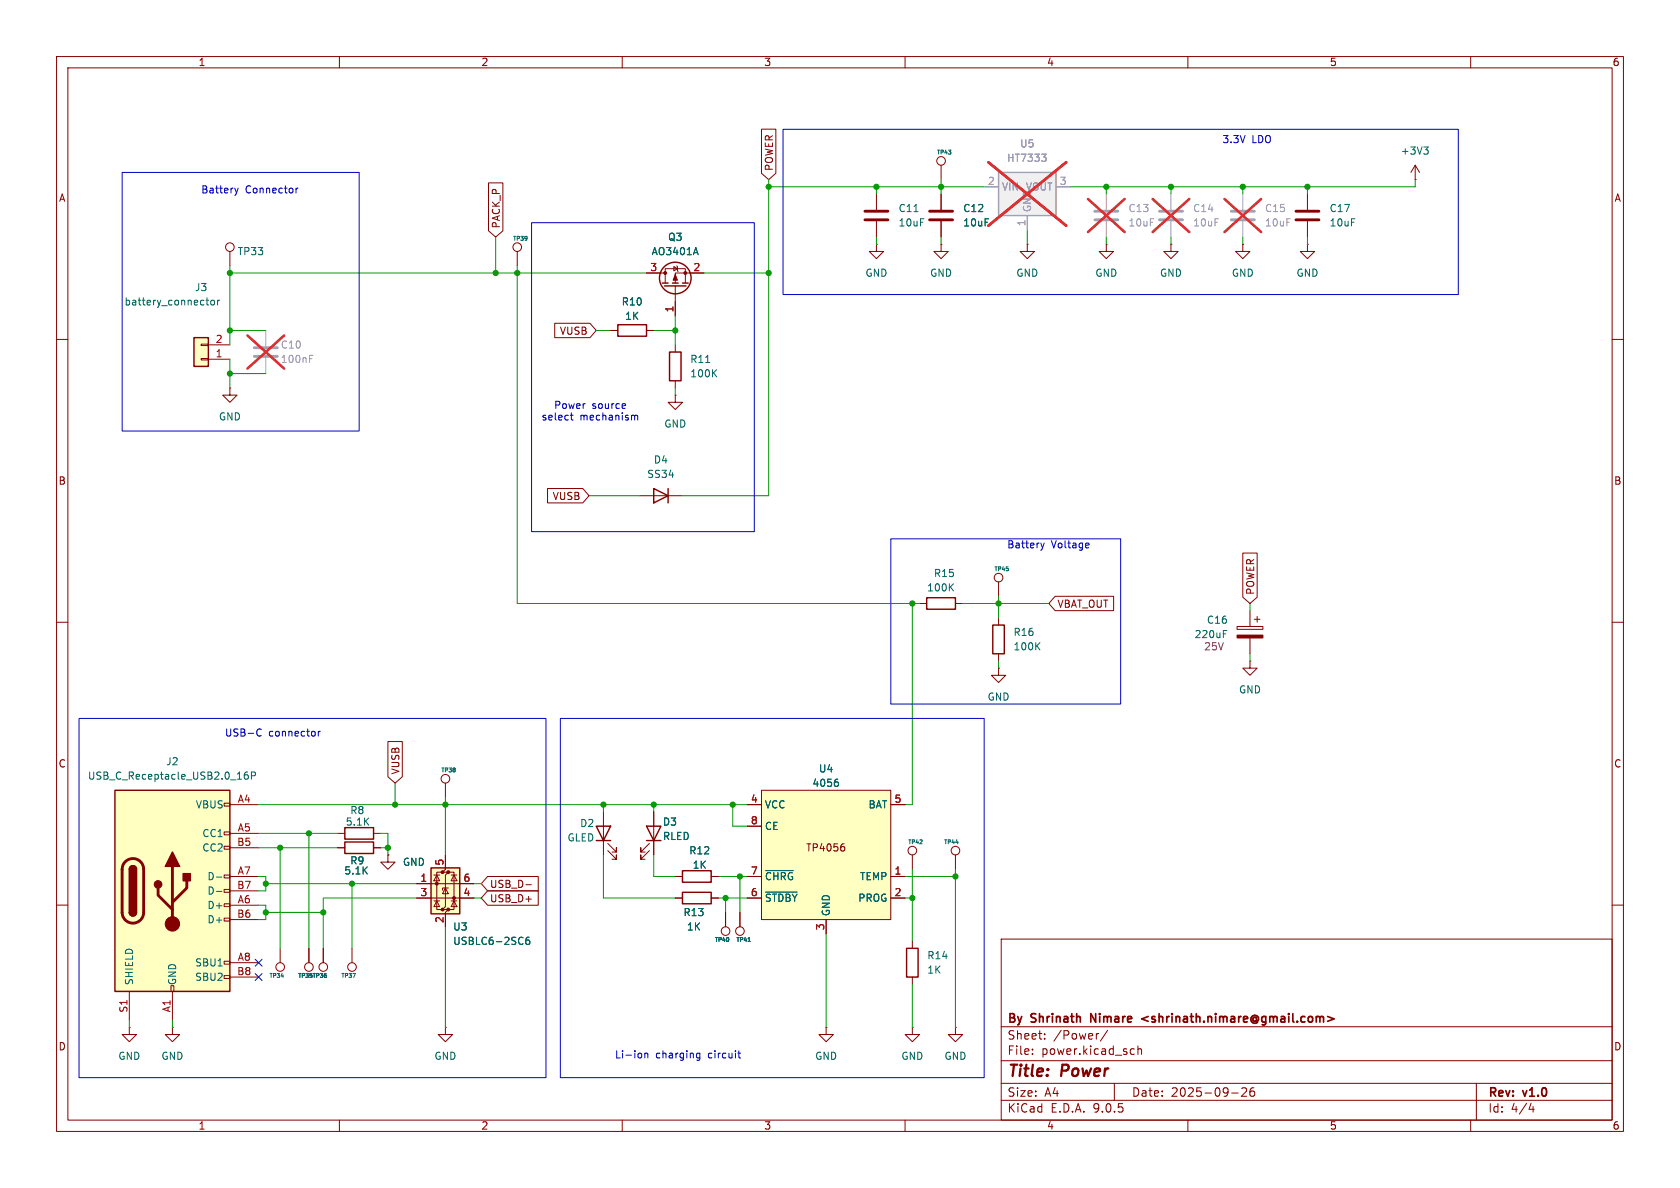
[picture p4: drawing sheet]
<svg xmlns="http://www.w3.org/2000/svg" width="297mm" height="210mm" viewBox="0 0 297 210" stroke-linecap="round" stroke-linejoin="round" font-family="sans-serif">
<g fill="none" stroke="#840000" stroke-width=".18">
<path d="M10 10h277v190h-277zM12 12h273v186h-273zM60 10v2M110 10v2M160 10v2M210 10v2M260 10v2M10 60h2M285 60h2M10 110h2M285 110h2M10 160h2"/>
<path d="M62.2 167.6v2.6M177 166h108v32h-108zM285 160h2M60 198v2M110 198v2M160 198v2M177 194.5h108M177 191.5h108M177 187.5h108M177 181.5h108M182.5 186.3v.1M182.5 185.5v.1"/>
<path d="M184.7 183.6v.1M184.7 182.8v.1M194.2 182.7l-.2 .1M195.8 182.1l-1.3 2M197 191.5v3M200.1 185.4l.4 .1M200.5 186.3l-.4 .1M201.2 185.5l.2-.1 .3 .1 .1 .9M201.2 184.9v1.5M210 198v2M217.7 193.2h1.2M219.5 192.4l.6-.1 .2 .1 .1 .3-.9 1.1h.9"/>
<path d="M221.7 192.3a.59 .59 0 0 0-.7 .6v.6l.1 .2 .4 .1 .2-.1 .1-.5-.1-.3h-.5l-.2 .3M260 198v2M261 191.5v6.5M270.7 195l-.4 1.1h.9M271 195.6v1"/>
<circle cx="62.2" cy="170.9" r=".76"/>
</g>
<path d="M203 179.7l-1.2 .4 1.2 .4M234.7 179.7l1.1 .4-1.1 .4M192.8 180.7v-1.5l.9 1.5" fill="none" stroke="#840000" stroke-width=".3"/>
<path d="M34.3 59.7h2.5v5.1h-2.5z" fill="#ffffc2"/>
<path d="M34.3 59.7h2.5v5.1h-2.5zM175.5 110.5h2v5.1h-2z" fill="none" stroke="#840000" stroke-width=".25"/>
<g fill="none" stroke="#840000" stroke-width=".18">
<path d="M154.9 34.3v2.8M154.9 39.1v2.8M166.4 29.2v2.6M166.4 34.3v2.8M166.4 39.1v2.8M154.9 43.2v1.3h1.3l-1.3 1.2-1.2-1.2h1.2M154.9 43.2h.1M166.4 43.2v1.3h1.2l-1.2 1.2-1.3-1.2h1.3M166.4 43.2h.1M181.6 43.2v1.3h1.3l-1.3 1.2-1.3-1.2h1.3M181.6 43.2h.1M35.6 63.4h1.2v.2h-1.2z"/>
<path d="M35.6 60.8h1.2v.3h-1.2zM36.8 63.5h3.8M36.8 61h3.8M176.5 118.1v1.3h1.3l-1.3 1.3-1.2-1.3h1.2M176.5 118.1h.1M176.5 102.9v2.5M176.5 109.2v1.3M176.5 115.6v1.2M146 181.6v1.3h1.3l-1.3 1.3-1.2-1.3h1.2M146 181.6h.1M161.3 181.6v1.3h1.3l-1.3 1.3-1.3-1.3h1.3M161.3 181.6h.1"/>
<circle cx="166.4" cy="28.4" r=".76"/>
<circle cx="176.5" cy="102.1" r=".76"/>
</g>
<path d="M161.6 37.4h.7M36.4 53.1h.5M36.6 53.9h.3M37.4 53.1h.3l.2 .2v.4l-.2 .2h-.3l-.1-.2zM38.5 53.1v.8M38.8 53.1l-.3 .2M183.3 114.2l.5 .7M183.8 113.6l-.7 .7" fill="none" stroke="#006464" stroke-width=".18"/>
<path d="M152.9 37.3h4.1M152.9 38.9h4.1M164.3 37.3h4.1M164.3 38.9h4.1" fill="none" stroke="#840000" stroke-width=".51"/>
<path d="M176.5 30.5h10.2v7.6h-10.2z" fill="#f0f0f0"/>
<path d="M176.5 30.5h10.2v7.6h-10.2z" fill="none" stroke="#a1a1a1" stroke-width=".25"/>
<path d="M174 33h2.5M181.6 38.1v2.5M186.7 33h2.5M207 34.3v2.8M207 39.1v2.8" fill="none" stroke="#a1a1a1" stroke-width=".18"/>
<path d="M184.1 27.2h.8l-.4 .5M184.7 27.7l.2 .3v.3l-.2 .2" fill="none" stroke="#989898" stroke-width=".18"/>
<path d="M174.7 28.7l13.8 11.2M188.5 28.7l-13.8 11.2M203.8 35.2l6.4 5.8M210.2 35.2l-6.4 5.8" fill="none" stroke="#e12e31" stroke-width=".46"/>
<g fill="none" stroke="#840000" stroke-width=".18">
<path d="M40.6 44.5v2.5M207 43.2v1.3h1.3l-1.3 1.2-1.3-1.2h1.3M207 43.2h.1M59.7 149.9h1.3M59.7 147.3h1.3M66 149.9h1.3M66 147.3h1.3M68.6 151.1v1.3h1.2l-1.2 1.3-1.3-1.3h1.3M68.6 151.1h.1M161.3 151.1v2.6M49.5 167.6v2.6M54.6 167.6v2.6"/>
<path d="M57.1 167.6v2.6"/>
<circle cx="40.6" cy="43.7" r=".76"/>
<circle cx="161.3" cy="150.4" r=".76"/>
<circle cx="49.5" cy="170.9" r=".76"/>
<circle cx="54.6" cy="170.9" r=".76"/>
<circle cx="57.1" cy="170.9" r=".76"/>
</g>
<path d="M61 148.8h5v2.1h-5zM61 146.3h5v2h-5z" fill="none" stroke="#840000" stroke-width=".25"/>
<path d="M205 37.3h4M205 38.9h4" fill="none" stroke="#a1a1a1" stroke-width=".51"/>
<path d="M20.3 139.7h20.3v35.6h-20.3z" fill="#ffffc2"/>
<g fill="none" stroke="#840000" stroke-width=".18">
<path d="M195.6 43.2v1.3h1.2l-1.2 1.2-1.3-1.2h1.3M195.6 43.2h.1M39.6 142h1v.5h-1zM39.6 147.1h1v.5h-1zM39.6 149.6h1v.5h-1zM39.6 154.7h1v.5h-1zM39.6 157.2h1v.5h-1zM39.6 159.8h1v.5h-1zM40.6 142.2h5.1M40.6 147.3h5.1M40.6 149.9h5.1M40.6 154.9h5.1"/>
<path d="M40.6 157.5h5.1M22.9 175.3v5M30.2 174.2h.5v1.1h-.5zM30.5 175.3v5M39.6 162.3h1v.5h-1zM39.6 169.9h1v.5h-1zM39.6 172.5h1v.5h-1zM40.6 160h5.1M40.6 162.6h5.1M40.6 170.2h5.1M40.6 172.7h5.1M22.9 181.6v1.3h1.2l-1.2 1.3-1.3-1.3h1.3"/>
<path d="M22.9 181.6h.1M30.5 181.6v1.3h1.2l-1.2 1.3-1.3-1.3h1.3M30.5 181.6h.1M78.7 181.6v1.3h1.3l-1.3 1.3-1.2-1.3h1.2M78.7 181.6h.1"/>
</g>
<path d="M20.3 139.7h20.3v35.6h-20.3zM22.9 153.7a.64 .64 0 0 1 .6-.7 .64 .64 0 0 1 .6 .7M22.9 161.3a.64 .64 0 0 0 .6 .6 .64 .64 0 0 0 .6-.6" fill="none" stroke="#840000" stroke-width=".25"/>
<path d="M22.1 152.3a1.9 1.9 0 0 1 2.1-.4 1.9 1.9 0 0 1 1.2 1.8v7.6a1.91 1.91 0 0 1-1.9 1.9 1.91 1.91 0 0 1-1.9-1.9v-7.8l.2-.6zM27.9 157v1.2l2.6 2.6M30.5 153.2v10.1M33 155.7v1.3l-2.5 2.5" fill="none" stroke="#840000" stroke-width=".51"/>
<g fill="#840000" stroke="#840000" stroke-width=".25">
<path d="M22.9 153.7h1.2v7.6h-1.2z"/>
<path d="M23 153.2a.64 .64 0 0 1 .7-.1 .64 .64 0 0 1 .4 .6h-1.2z"/>
<path d="M22.9 161.3h1.2a.64 .64 0 0 1-.6 .6 .64 .64 0 0 1-.6-.6z"/>
<path d="M30.5 150.6l1.2 2.6h-2.5z"/>
<path d="M32.4 154.4h1.3v1.3h-1.3z"/>
<circle cx="27.9" cy="156.3" r=".63"/>
</g>
<circle cx="30.5" cy="163.3" r="1.27" fill="#840000" stroke="#840000" stroke-width=".18"/>
<path d="M43.8 136.5h-.4a.86 .86 0 0 0 0 1.2l.4-.1 .1-.4-.2-.2h-.3l-.2 .2M44.4 137.1h.7l.1-.2-.1-.3-.7-.1v1.2M38.3 155h.9M38.3 157.6h.9" fill="none" stroke="#006464" stroke-width=".18"/>
<path d="M193.5 37.3h4.1M193.5 38.9h4.1" fill="none" stroke="#a1a1a1" stroke-width=".51"/>
<path d="M195.6 34.3v2.8M195.6 39.1v2.8" fill="none" stroke="#a1a1a1" stroke-width=".18"/>
<path d="M192.3 35.2l6.5 5.8M198.8 35.2l-6.5 5.8" fill="none" stroke="#e12e31" stroke-width=".46"/>
<path d="M76.2 153.4h5.1v8.1h-5.1z" fill="#ffffc2"/>
<g fill="#840000" stroke="#840000" stroke-width=".18">
<circle cx="77.2" cy="156.2" r=".25"/>
<circle cx="78.2" cy="154.2" r=".25"/>
<circle cx="78.2" cy="160.8" r=".25"/>
<circle cx="79.2" cy="154.2" r=".25"/>
<circle cx="79.2" cy="160.8" r=".25"/>
<circle cx="80.3" cy="158.7" r=".25"/>
</g>
<g fill="none" stroke="#840000" stroke-width=".18">
<path d="M231.1 34.3v2.8M231.1 39.1v2.8M250.2 31.8h.1M250.2 29.2l-.8 1.3M250.2 29.2l.8 1.3M250.2 29.2v2.6M219.7 43.2v1.3h1.3l-1.3 1.2-1.3-1.2h1.3M219.7 43.2h.1M231.1 43.2v1.3h1.3l-1.3 1.2-1.2-1.2h1.2M231.1 43.2h.1M162.6 106.7h1.2M168.9 106.7h1.3"/>
<path d="M78.7 138.4v2.6M73.7 156.2h10.1M73.7 158.8h10.1M76.7 159.3h1M76.7 154.7h1M77.2 154.7l.5 1h-1zM77.2 159.3l.5 1h-1zM78.2 154.2h-1v6.6h1M78.7 151.1v2.6l-.5 .5h1l-.5 .5v5.6l-.5 .5h1l-.5 .5v2.5M78.7 157l.5 1h-1zM79.2 157h-1v.4M79.2 154.2h1.1v6.6h-1.1"/>
<path d="M79.8 159.3h1M79.8 154.7h1M80.3 154.7l.5 1h-1zM80.3 159.3l.5 1h-1zM106.7 143.5v7.6M107.4 150.4l1.6 1.5v-.8v.8h-.8M107.4 149.1l1.6 1.5v-.7v.7h-.8M114.8 150.4l-1.5 1.5v-.8v.8h.7M114.8 149.1l-1.5 1.5v-.7v.7h.7M115.6 143.5v7.6M119.4 158.8h1.2M125.7 158.8h1.3"/>
<path d="M168.9 151.1v2.6M128.3 161.3v2.5M130.8 161.3v2.5M161.3 166.4v1.2M161.3 172.7v1.3"/>
<circle cx="78.7" cy="137.7" r=".76"/>
<circle cx="168.9" cy="150.4" r=".76"/>
<circle cx="128.3" cy="164.6" r=".76"/>
<circle cx="130.8" cy="164.6" r=".76"/>
</g>
<path d="M163.8 105.7h5.1v2h-5.1zM76.2 153.4h5.1v8.1h-5.1zM105.4 146.1h2.5l-1.2 2.5zM105.4 148.6h2.5M114.3 146.1h2.5l-1.2 2.5zM114.3 148.6h2.5M120.6 157.7h5.1v2.1h-5.1zM160.3 167.6h2v5.1h-2z" fill="none" stroke="#840000" stroke-width=".25"/>
<path d="M251.7 26h.8l-.4 .5M252.2 26.5l.3 .2v.3l-.3 .2M168 103.7l.6 .8M168.6 103.2l-.8 .7M93.5 165.7h-.3a.86 .86 0 0 0 0 1.2l.4-.1 .1-.4-.3-.2h-.2l-.3 .2M132.2 166.4h.4" fill="none" stroke="#006464" stroke-width=".18"/>
<path d="M217.7 37.3h4M217.7 38.9h4M45 61.5h4M45 63h4" fill="none" stroke="#a1a1a1" stroke-width=".51"/>
<path d="M219.7 34.3v2.8M219.7 39.1v2.8M47 58.4v2.8M47 63.2v2.8" fill="none" stroke="#a1a1a1" stroke-width=".18"/>
<path d="M54.7 63.4h.4M54.7 62.8h.6" fill="none" stroke="#989898" stroke-width=".18"/>
<path d="M216.5 35.2l6.4 5.8M222.9 35.2l-6.4 5.8M43.8 59.3l6.4 5.9M50.2 59.3l-6.4 5.9" fill="none" stroke="#e12e31" stroke-width=".46"/>
<path d="M229.1 37.3h4.1M229.1 38.9h4.1" fill="none" stroke="#840000" stroke-width=".51"/>
<path d="M134.6 139.7h22.9v22.9h-22.9z" fill="#ffffc2"/>
<g fill="none" stroke="#840000" stroke-width=".18">
<path d="M86.4 32.3h2.5v8.5l-1.3 1.1-1.2-1.1zM134.6 22.8h2.6v7.8l-1.3 1.2-1.3-1.2zM166.4 34.3v2.8M166.4 39.1v2.8M91.4 44.5v2.5M98.1 57.1h6.2l1.1 1.3-1.1 1.3h-6.2zM107.9 58.4h1.3M114.3 48.3h3.3M114.3 58.4h1.3M117.6 50v-2.5h3.6v2.5M119.1 47.1l.7 .4-.7 .4zM119.4 50.5v5.4"/>
<path d="M119.6 47l.2 .1v.8l.1 .1M124.5 48.3h-5.1v1.7M40.6 68.6v1.3h1.3l-1.3 1.2-1.2-1.2h1.2M40.6 68.6h.1M119.4 69.9v1.2h1.2l-1.2 1.3-1.3-1.3h1.3M119.4 69.9h.1M119.4 61v1.2M119.4 67.3v1.3M96.8 86.4h6.2l1.1 1.2-1.1 1.3h-6.2zM113 87.6h7.6M219.7 97.8h2.6v7.8l-1.3 1.1-1.3-1.1zM186.5 105.4h10.4v2.6h-10.4l-1.1-1.3z"/>
<path d="M218.7 110.7h4.6v.6h-4.6zM221 116.8v1.3h-1.3l1.3 1.3 1.2-1.3h-1.2M221 116.8h.1M221 108v2.7M221 112.8v2.8M221.7 109.5h1.1M222.2 109v1M68.6 131.1h2.5v6.2l-1.3 1.1-1.2-1.1zM134.6 139.7h22.9v22.9h-22.9zM59.7 149.9h1.3M66 149.9h1.3M68.6 151.1h.1"/>
<path d="M73.7 158.8h2.5M73.7 156.2h2.5M78.7 151.1v2.6M81.3 158.8h2.5M81.3 156.2h2.5M86.2 154.9h9v2.6h-9l-1.1-1.3zM86.2 157.5h9v2.5h-9l-1.1-1.2zM93 156.4h.9M115.6 143.5v2.6M115.6 148.6v2.5M119.4 154.9h1.2M119.4 158.8h1.2"/>
<path d="M125.7 154.9h1.3M125.7 158.8h1.3M132.1 142.2h2.5M132.1 146.1h2.5M132.1 154.9h2.5M132.1 158.8h2.5M149 149.2h.2M149.1 149.7l.2 .2v.3l-.2 .2M157.5 142.2h2.5M157.5 154.9h2.5M157.5 158.8h2.5M54.6 167.6v2.6"/>
<path d="M57.1 167.6v2.6M78.7 161.3v2.5M128.3 161.3v2.5M130.8 161.3v2.5M146 162.6v2.5M168.9 181.6v1.3h1.3l-1.3 1.3-1.3-1.3h1.3M168.9 181.6h.1"/>
<circle cx="91.4" cy="43.7" r=".76"/>
</g>
<path d="M123 43.8l.4 1.2M124.8 64.1h.7M126.1 65.9l.6 .7M126.7 65.3l-.7 .8M216.3 112.1h.4M216.3 111.5h.6M147.9 137.7h.2M148 138.2l.2 .3v.3l-.2 .2M135.4 153.9h4.8M135.4 157.7h5.5M93.5 165.7h-.3a.86 .86 0 0 0 0 1.2l.4-.1 .1-.4-.3-.2h-.2l-.3 .2M132.2 166.4h.4" fill="none" stroke="#006464" stroke-width=".18"/>
<g fill="none" stroke="#840000" stroke-width=".25">
<path d="M109.2 57.4h5.1v2h-5.1zM117.1 50h1M117.5 50.5h3.8M118.9 50h1M120.6 50h1.1M118.4 62.2h2v5.1h-2zM115.6 86.4l2.5 1.2-2.5 1.3zM118.1 86.4v2.5M120.6 153.9h5.1v2.1h-5.1z"/>
<circle cx="119.4" cy="49.1" r="2.79"/>
</g>
<g fill="#840000" stroke="#840000" stroke-width=".18">
<path d="M119.4 48.5l.4 1h-.8z"/>
<path d="M218.7 112.3h4.6v.5h-4.6z"/>
<circle cx="117.6" cy="48.3" r=".25"/>
<circle cx="121.2" cy="48.3" r=".25"/>
</g>
<g fill="none" stroke="#009600" stroke-width=".18">
<path d="M135.9 33h38.1M135.9 31.8v55.8h-15.3M154.9 33v1.3M166.4 31.8v2.5M195.6 33v1.3M207 33v1.3M219.7 33v1.3M231.1 33v1.3M250.2 31.8v1.2h-61M40.6 48.3h73.7M40.6 47v14M40.6 58.4h6.4"/>
<path d="M87.6 41.9v6.4M91.4 47v59.7h71.2M105.4 58.4h2.5M115.6 58.4h3.8M119.4 55.9v5.1M124.5 48.3h11.4M154.9 41.9v1.3M166.4 41.9v1.3M181.6 40.6v2.6M195.6 41.9v1.3M207 41.9v1.3M219.7 41.9v1.3"/>
<path d="M231.1 41.9v1.3M40.6 66h6.4M40.6 63.5v5.1M119.4 68.6v1.3M104.1 87.6h8.9M161.3 106.7v35.5h-1.3M170.2 106.7h15.2M176.5 105.4v3.8M176.5 116.8v1.3M221 106.7v1.3M221 115.6v1.2M69.8 138.4v3.8"/>
<path d="M45.7 142.2h86.4M45.7 154.9h1.3v2.6h-1.3M45.7 147.3h14M45.7 149.9h14M47 156.2h26.7M49.5 149.9v17.7M54.6 147.3v20.3M62.2 156.2v11.4M67.3 147.3h1.3v3.8M67.3 149.9h1.3M73.7 158.8h-16.6v8.8M78.7 141v10.1"/>
<path d="M83.8 156.2h1.3M83.8 158.8h1.3M106.7 151.1v7.7h12.7M106.7 142.2v1.3M115.6 151.1v3.8h3.8M115.6 142.2v1.3M127 154.9h5.1M127 158.8h5.1M128.3 158.8v2.5M129.5 142.2v3.9h2.6M130.8 154.9v6.4M160 154.9h8.9"/>
<path d="M160 158.8h1.3M161.3 153.7v12.7M168.9 153.7v27.9M45.7 160h1.3v2.6h-1.3M47 161.3h10.1M78.7 163.8v17.8M146 165.1v16.5M161.3 174v7.6M22.9 180.3v1.3M30.5 180.3v1.3"/>
</g>
<path d="M45.1 172.1l1.2 1.2M45.1 169.6l1.2 1.2M46.3 172.1l-1.2 1.2M46.3 169.6l-1.2 1.2" fill="none" stroke="#000084" stroke-width=".18"/>
<g fill="none" stroke="#0000c2" stroke-width=".18">
<path d="M21.6 30.5h41.9v45.7h-41.9zM41.5 33.3l.3 .8M41.8 34.1l-.2 .4M42.1 33.3l-.3 .8M52.3 33.3v.8M52.7 33.3l-.4 .2M94 39.4h39.3v54.6h-39.3zM138.4 22.9h119.4v29.2h-119.4zM100.8 73.4h.5M101 73v1.1l.3 .1M110.4 71.4l.2 .3-.6 .1M110.5 72.1l-.1 .1"/>
<path d="M112 73.4l.2 .2M112.2 73.6l.2-.2 .3 .1v.7M112.2 73.6v.6M157.5 95.3h40.6v29.2h-40.6zM184 96l.3 .8M184.3 96.8l-.2 .4M184.6 96l-.3 .8M192.3 96l.2 .3-.6 .1M192.5 96.8h-.2M14 127h82.5v63.5h-82.5zM45.6 128.9h.3l.3 .1M46.2 130l-.3 .1h-.3"/>
<path d="M56.3 129.3v.8M56.6 129.3l-.3 .2M99.1 127h74.9v63.5h-74.9zM114 186.2v.8M114 186.3l.2-.1h.3v.8M123.2 186.9l.2 .1h.3M123.7 186.2h-.3l-.2 .1M123.7 186.2v1l-.2 .2h-.3M130.4 186.2h.5M130.6 185.7v1.1l.3 .2"/>
</g>
<path d="M184.1 27.2h.8l-.4 .5M184.7 27.7l.2 .3v.3l-.2 .2" fill="none" stroke="#989898" stroke-width=".18"/>
<path d="M174 33h2.5M181.6 38.1v2.5M186.7 33h2.5" fill="none" stroke="#a1a1a1" stroke-width=".18"/>
<path d="M174.7 28.7l13.8 11.2M188.5 28.7l-13.8 11.2" fill="none" stroke="#e12e31" stroke-width=".46"/>
<g fill="#009600" stroke="#009600" stroke-width=".18">
<circle cx="69.8" cy="142.2" r=".46"/>
<circle cx="115.6" cy="142.2" r=".46"/>
<circle cx="106.7" cy="142.2" r=".46"/>
<circle cx="129.5" cy="142.2" r=".46"/>
<circle cx="78.7" cy="142.2" r=".46"/>
<circle cx="161.3" cy="106.7" r=".46"/>
<circle cx="49.5" cy="149.9" r=".46"/>
<circle cx="54.6" cy="147.3" r=".46"/>
<circle cx="57.1" cy="161.3" r=".46"/>
<circle cx="47" cy="161.3" r=".46"/>
<circle cx="47" cy="156.2" r=".46"/>
<circle cx="40.6" cy="48.3" r=".46"/>
<circle cx="87.6" cy="48.3" r=".46"/>
<circle cx="40.6" cy="66" r=".46"/>
<circle cx="40.6" cy="58.4" r=".46"/>
<circle cx="68.6" cy="149.9" r=".46"/>
<circle cx="62.2" cy="156.2" r=".46"/>
<circle cx="128.3" cy="158.8" r=".46"/>
<circle cx="166.4" cy="33" r=".46"/>
<circle cx="154.9" cy="33" r=".46"/>
<circle cx="195.6" cy="33" r=".46"/>
<circle cx="91.4" cy="48.3" r=".46"/>
<circle cx="119.4" cy="58.4" r=".46"/>
<circle cx="135.9" cy="48.3" r=".46"/>
<circle cx="135.9" cy="33" r=".46"/>
<circle cx="130.8" cy="154.9" r=".46"/>
<circle cx="161.3" cy="158.8" r=".46"/>
<circle cx="168.9" cy="154.9" r=".46"/>
<circle cx="176.5" cy="106.7" r=".46"/>
<circle cx="231.1" cy="33" r=".46"/>
<circle cx="219.7" cy="33" r=".46"/>
<circle cx="207" cy="33" r=".46"/>
</g>
<g font-size="2.8" fill="#840000">
<text x="178" y="190.9">Title:</text>
<text x="187.7" y="190.9">Power</text>
</g>
<g font-size="2.1" fill="#840000">
<text x="178" y="184">Sheet:</text>
<text x="178" y="181.2">By</text>
<text x="182.4" y="181.2">Shrinath</text>
<text x="186.2" y="184">/Power/</text>
<text x="193.5" y="181.2">Nimare</text>
<text x="203.1" y="181.2">&lt;shrinath.nimare@gmail.com&gt;</text>
<text x="178" y="186.7">File:</text>
<text x="184.1" y="186.7">power.kicad_sch</text>
<text x="178" y="196.9">KiCad</text>
<text x="178" y="194.1">Size:</text>
<text x="184.7" y="194.1">A4</text>
<text x="185.7" y="196.9">E.D.A.</text>
<text x="193.3" y="196.9">9.0.5</text>
<text x="200" y="194.1">Date:</text>
<text x="207" y="194.1">2025-09-26</text>
<text x="263" y="194.3">Rev:</text>
<text x="263" y="196.9">Id:</text>
<text x="267.1" y="196.9">4/4</text>
<text x="269.4" y="194.3">v1.0</text>
</g>
<g font-size="1.8" fill="#840000">
<text x="35" y="11.9">1</text>
<text x="85" y="11.9">2</text>
<text x="135" y="11.9">3</text>
<text x="185" y="11.9">4</text>
<text x="235" y="11.9">5</text>
<text x="285" y="11.9">6</text>
<text x="10.3" y="35.9">A</text>
<text x="136.8" y="30.3" transform="rotate(-90 136.8 30.3)">POWER</text>
<text x="285.3" y="35.9">A</text>
<text x="88.6" y="40.5" transform="rotate(-90 88.6 40.5)">PACK_P</text>
<text x="98.9" y="59.4">VUSB</text>
<text x="10.3" y="85.9">B</text>
<text x="97.6" y="88.6">VUSB</text>
<text x="285.3" y="85.9">B</text>
<text x="186.8" y="107.6">VBAT_OUT</text>
<text x="221.9" y="105.3" transform="rotate(-90 221.9 105.3)">POWER</text>
<text x="10.3" y="135.9">C</text>
<text x="70.8" y="137" transform="rotate(-90 70.8 137)">VUSB</text>
<text x="285.3" y="135.9">C</text>
<text x="142.4" y="150.7">TP4056</text>
<text x="86.5" y="157.2">USB_D-</text>
<text x="86.5" y="159.7">USB_D+</text>
<text x="10.3" y="185.9">D</text>
<text x="285.3" y="185.9">D</text>
<text x="35" y="199.9">1</text>
<text x="85" y="199.9">2</text>
<text x="135" y="199.9">3</text>
<text x="185" y="199.9">4</text>
<text x="235" y="199.9">5</text>
<text x="285" y="199.9">6</text>
</g>
<g font-size="1.8" fill="#989898">
<text x="177.9" y="28.8">HT7333</text>
<text x="180.2" y="26.3">U5</text>
<text x="177" y="33.9">VIN</text>
<text x="181.3" y="33.9">VOUT</text>
<text x="182.5" y="37.6" transform="rotate(-90 182.5 37.6)">GND</text>
<text x="199.4" y="37.7">C13</text>
<text x="199.4" y="40.2">10uF</text>
<text x="210.8" y="37.7">C14</text>
<text x="210.8" y="40.2">10uF</text>
<text x="223.5" y="37.7">C15</text>
<text x="223.5" y="40.2">10uF</text>
<text x="49.5" y="64.4">100nF</text>
<text x="49.5" y="61.8">C10</text>
</g>
<g font-size="1.8" fill="#0000c2">
<text x="216" y="25.5">3.3V</text>
<text x="221.3" y="25.5">LDO</text>
<text x="35.5" y="34.4">Battery</text>
<text x="43.4" y="34.4">Connector</text>
<text x="95.6" y="74.5">select</text>
<text x="97.9" y="72.5">Power</text>
<text x="102.5" y="74.5">mechanism</text>
<text x="104.6" y="72.5">source</text>
<text x="178" y="97.1">Battery</text>
<text x="185.9" y="97.1">Voltage</text>
<text x="39.7" y="130.4">USB-C</text>
<text x="47.5" y="130.4">connector</text>
<text x="108.6" y="187.3">Li-ion</text>
<text x="115.9" y="187.3">charging</text>
<text x="125.3" y="187.3">circuit</text>
</g>
<g font-size="1.8" fill="#006464">
<text x="247.5" y="27.5">+3V3</text>
<text x="158.8" y="37.7">C11</text>
<text x="158.8" y="40.2">10uF</text>
<text x="170.2" y="37.7">C12</text>
<text x="170.2" y="40.2">10uF</text>
<text x="235" y="37.7">C17</text>
<text x="235" y="40.2">10uF</text>
<text x="41.9" y="45.3">TP33</text>
<text x="115.1" y="45.3">AO3401A</text>
<text x="118" y="42.8">Q3</text>
<text x="34.4" y="51.7">J3</text>
<text x="152.9" y="49.1">GND</text>
<text x="164.3" y="49.1">GND</text>
<text x="179.6" y="49.1">GND</text>
<text x="193.5" y="49.1">GND</text>
<text x="205" y="49.1">GND</text>
<text x="217.7" y="49.1">GND</text>
<text x="229.1" y="49.1">GND</text>
<text x="21.9" y="54.2">battery_connector</text>
<text x="109.8" y="54.2">R10</text>
<text x="110.4" y="56.7">1K</text>
<text x="121.9" y="64.4">R11</text>
<text x="121.9" y="66.9">100K</text>
<text x="38.6" y="74.5">GND</text>
<text x="117.3" y="75.8">GND</text>
<text x="115.5" y="82.1">D4</text>
<text x="114.3" y="84.7">SS34</text>
<text x="163.8" y="104.7">100K</text>
<text x="165" y="102.2">R15</text>
<text x="179.1" y="112.6">R16</text>
<text x="211.1" y="113">220uF</text>
<text x="213.3" y="110.5">C16</text>
<text x="179.1" y="115.2">100K</text>
<text x="174.5" y="124.1">GND</text>
<text x="218.9" y="122.8">GND</text>
<text x="29.3" y="135.5">J2</text>
<text x="144.7" y="136.8">U4</text>
<text x="15.4" y="138">USB_C_Receptacle_USB2.0_16P</text>
<text x="34.5" y="143.1">VBUS</text>
<text x="135.1" y="143.1">VCC</text>
<text x="143.5" y="139.3">4056</text>
<text x="153.4" y="143.1">BAT</text>
<text x="35.7" y="148.2">CC1</text>
<text x="61" y="146.2">5.1K</text>
<text x="61.8" y="144.1">R8</text>
<text x="100.2" y="148.9">GLED</text>
<text x="102.5" y="146.4">D2</text>
<text x="117.1" y="146.2">D3</text>
<text x="117.1" y="148.7">RLED</text>
<text x="135.1" y="146.9">CE</text>
<text x="35.7" y="150.7">CC2</text>
<text x="36.6" y="155.8">D-</text>
<text x="60.8" y="154.8">5.1K</text>
<text x="61.8" y="153">R9</text>
<text x="71.1" y="153.3">GND</text>
<text x="121.8" y="151.2">R12</text>
<text x="122.4" y="153.8">1K</text>
<text x="135.1" y="155.8">~{CHRG}</text>
<text x="151.9" y="155.8">TEMP</text>
<text x="36.6" y="158.3">D-</text>
<text x="36.6" y="160.9">D+</text>
<text x="135.1" y="159.6">~{STDBY}</text>
<text x="151.6" y="159.6">PROG</text>
<text x="36.6" y="163.4">D+</text>
<text x="80" y="167.2">USBLC6-2SC6</text>
<text x="80" y="164.7">U3</text>
<text x="120.7" y="162.2">R13</text>
<text x="121.3" y="164.7">1K</text>
<text x="146.9" y="162.1" transform="rotate(-90 146.9 162.1)">GND</text>
<text x="34.4" y="171">SBU1</text>
<text x="34.4" y="173.6">SBU2</text>
<text x="163.8" y="172.3">1K</text>
<text x="163.8" y="169.8">R14</text>
<text x="23.7" y="174.2" transform="rotate(-90 23.7 174.2)">SHIELD</text>
<text x="31.3" y="174.2" transform="rotate(-90 31.3 174.2)">GND</text>
<text x="20.8" y="187.6">GND</text>
<text x="28.4" y="187.6">GND</text>
<text x="76.7" y="187.6">GND</text>
<text x="144" y="187.6">GND</text>
<text x="159.3" y="187.6">GND</text>
<text x="166.9" y="187.6">GND</text>
</g>
<g font-size="1.8" fill="#aaa">
<text x="174.6" y="32.8">2</text>
<text x="187.3" y="32.8">3</text>
<text x="181.4" y="40.1" transform="rotate(-90 181.4 40.1)">1</text>
</g>
<g font-size="1.8" fill="#a90000">
<text x="114.9" y="48">3</text>
<text x="122.5" y="48">2</text>
<text x="119.1" y="55.3" transform="rotate(-90 119.1 55.3)">1</text>
<text x="38" y="63.2">1</text>
<text x="38" y="60.7">2</text>
<text x="41.9" y="142">A4</text>
<text x="132.6" y="142">4</text>
<text x="158" y="142">5</text>
<text x="41.8" y="149.6">B5</text>
<text x="41.9" y="147.1">A5</text>
<text x="132.6" y="145.8">8</text>
<text x="41.9" y="154.7">A7</text>
<text x="74.2" y="156">1</text>
<text x="78.5" y="153.1" transform="rotate(-90 78.5 153.1)">5</text>
<text x="81.8" y="156">6</text>
<text x="132.6" y="154.7">7</text>
<text x="158" y="154.7">1</text>
<text x="41.8" y="157.2">B7</text>
<text x="41.9" y="159.8">A6</text>
<text x="74.2" y="158.5">3</text>
<text x="81.8" y="158.5">4</text>
<text x="132.6" y="158.5">6</text>
<text x="158" y="158.5">2</text>
<text x="41.8" y="162.3">B6</text>
<text x="78.5" y="163.3" transform="rotate(-90 78.5 163.3)">2</text>
<text x="145.8" y="164.5" transform="rotate(-90 145.8 164.5)">3</text>
<text x="41.8" y="172.5">B8</text>
<text x="41.9" y="169.9">A8</text>
<text x="22.6" y="179.1" transform="rotate(-90 22.6 179.1)">S1</text>
<text x="30.2" y="179.1" transform="rotate(-90 30.2 179.1)">A1</text>
</g>
<text font-size="1.8" fill="#840084" x="212.8" y="115.2">25V</text>
<g font-size="1" fill="#006464">
<text x="165.5" y="27.5">TP43</text>
<text x="90.6" y="42.7">TP39</text>
<text x="175.7" y="101.2">TP45</text>
<text x="77.9" y="136.7">TP38</text>
<text x="160.4" y="149.4">TP42</text>
<text x="166.8" y="149.4">TP44</text>
<text x="126.2" y="166.7">TP40</text>
<text x="130.1" y="166.7">TP41</text>
<text x="47.5" y="173">TP34</text>
<text x="52.6" y="173">TP35 TP36</text>
<text x="60.2" y="173">TP37</text>
</g>
</svg>
